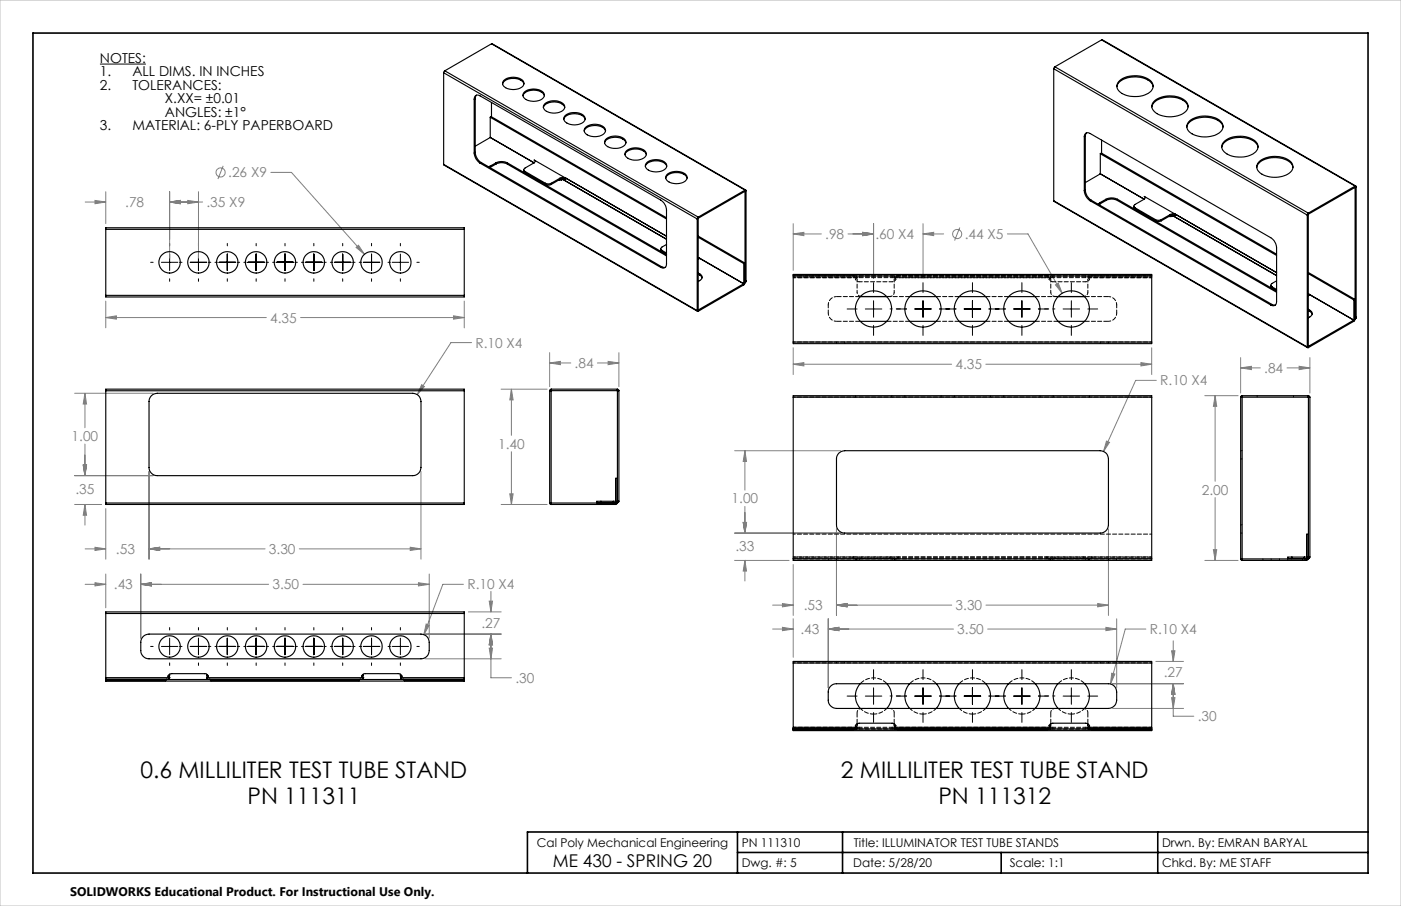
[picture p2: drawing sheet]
<svg xmlns="http://www.w3.org/2000/svg" width="432mm" height="279mm" viewBox="0 0 432 279" stroke-linecap="round" stroke-linejoin="round" font-family="sans-serif">
<g fill="none" stroke="#808080" stroke-width=".31">
<path d="M32.6 59.1v9.9M52.3 59.1v20.5M61.2 59.1v20.5M68.8 51.2l-1.6 4M83.5 53.2h6.3l22.5 25.2M26.2 62.3h6.4M29.3 61.8l3.3 .5-3.3 .5zM52.3 62.3l3.3-.5v1zM52.3 62.3h10.1M57.9 61.8l3.3 .5-3.3 .5zM109.7 76.3l.8-.7 1.8 2.8zM244.5 72.1l3.3-.5v1.1z"/>
<path d="M244.5 69v14.4M244.5 72.1h8.7M261.4 72.1h7.8M265.9 71.6l3.3 .5-3.3 .6zM269.2 69v16.9M284.5 72.1l3.3-.5v1.1zM284.5 72.1h6.3M284.5 69v16.9M295.8 70.2l-1.6 4M310.5 72.1h6.3l10.6 18.4M32.6 97.9l3.3-.5v1zM32.6 92.9v8.2"/>
<path d="M32.6 97.9h49.5M92.6 97.9h50.5M139.8 97.4l3.3 .5-3.3 .5zM143.1 92.9v8.2M325.3 87.8l.9-.5 1.2 3.2zM130 118.6l.8 .6-2.2 2.5zM145.3 105.7h-6.3l-10.4 16M169.4 111.9l3.3-.5v1.1zM169.4 108.8v10.4M169.4 111.9h6.5M184.1 111.9h6.6M187.4 111.4l3.3 .5-3.3 .6z"/>
<path d="M190.7 108.8v10.4M244.5 112.3l3.3-.5v1.1zM244.5 107.2v8.3M244.5 112.3h48.8M303.8 112.3h51.2M351.6 111.8l3.4 .5-3.4 .6zM355 107.2v8.3M356.4 117.3h-6.4l-9.9 21.9M382.4 113.5l3.3-.5v1zM382.4 110.3v10.9M382.4 113.5h6M396.7 113.5h7"/>
<path d="M400.4 113l3.3 .5-3.3 .5zM403.7 110.3v10.9M23 121.3h24.2M26.2 121.3l.5 3.3h-1.1zM26.2 121.3v10.6M26.2 136.9v9.8M154.4 120h14.2M157.6 120l.6 3.3h-1.1zM157.6 120v14.3M157.6 139.3v16.3M226.4 139h32.7M229.6 139l.5 3.3h-1z"/>
<path d="M229.6 139v12.1M341 136l.9 .4-1.8 2.8zM371.3 122h10.3M374.5 122l.5 3.3h-1zM374.5 122v26.4M23 146.7h24.2M23 155.6h8.3M25.6 143.4h1.1l-.5 3.3zM26.2 155.6l.5 3.3h-1.1zM26.2 155.6v6.3M32.6 156.8v15.6M45.9 145.4v27"/>
<path d="M129.8 145.4v27M154.4 155.6h14.2M157.1 152.3h1.1l-.6 3.3zM229.6 156.2v8.2M374.5 153.5v19.3M26.2 169.3h6.4M29.3 168.8l3.3 .5-3.3 .5zM29.3 179.7l3.3 .5-3.3 .5zM32.6 177v10.4M43.4 177v19.8M45.9 169.3l3.3-.5v1zM45.9 169.3h35.8"/>
<path d="M92.3 169.3h37.5M126.4 168.8l3.4 .5-3.4 .5zM129 179.7l3.3 .5-3.3 .5zM132.3 177v19.8M226.4 164.4h32.7M226.4 172.8h16.8M229.1 161.1h1l-.5 3.3zM229.6 172.8l.5 3.3h-1zM229.6 172.8v6.4M244.5 174.1v15.7M257.8 163.1v26.7M341.6 163.1v26.7"/>
<path d="M371.3 172.8h10.3M374 169.5h1l-.5 3.3zM26.2 180.2h6.4M43.4 180.2l3.3-.5v1zM43.4 180.2h39.4M93.4 180.2h38.9M131 195.5h23.5M131.3 192.4l1 .4-1.7 2.9zM142.8 180.2h-6.3l-5.9 15.5M144.4 188.7h10.1M150.8 199.9h1l-.5 3.3zM150.8 185.4h1l-.5 3.3z"/>
<path d="M151.3 195.5l.5 3.4h-1zM151.3 195.5v13.5h6.4M151.3 182.4v6.3M238.1 186.6h6.4M238.1 194h6.4M241.2 186.1l3.3 .5-3.3 .5zM241.2 193.5l3.3 .5-3.3 .5zM244.5 190.8v11.9M255.3 194l3.3-.5v1zM255.3 190.8v21.3M255.3 194h38.6M257.8 186.6l3.3-.5v1z"/>
<path d="M257.8 186.6h35.5M303.9 186.6h37.7M304.4 194h39.8M338.3 186.1l3.3 .5-3.3 .5zM340.9 193.5l3.3 .5-3.3 .5zM344.2 190.8v21.3M353.2 194h-6.4l-4.5 16.9M361.6 197.6v6.4M131 203.2h23.5M342.7 207.6l.9 .3-1.3 3zM342.9 210.9h21.9M342.9 218.5h21.9"/>
<path d="M356.2 204h8.6M361.1 200.7h1l-.5 3.3zM361.1 215.2h1l-.5 3.3zM361.6 210.9l.5 3.2h-1zM361.6 210.9v10h6.3"/>
<circle cx="68" cy="53.2" r="1.4"/>
<circle cx="295" cy="72.2" r="1.42"/>
</g>
<g fill="none" stroke="#000" stroke-width=".31">
<path d="M30.8 19.8h14.2M52.3 75.1v.7M52.3 78.4v5M61.2 75.1v.7M61.2 78.4v5M70.1 75.1v.7M70.1 78.4v5M79 75.1v.7M79 78.4v5M87.8 75.1v.7M87.8 78.4v5M96.7 75.1v.7"/>
<path d="M96.7 78.4v5M105.6 75.1v.7M105.6 78.4v5M114.5 75.1v.7M114.5 78.4v5M123.4 75.1v.7M123.4 78.4v5M46.4 80.9h.8M49.7 80.9h5.1M52.3 86v.7M55.3 80.9h.8M58.6 80.9h5.1"/>
<path d="M61.2 86v.7M64.2 80.9h.8M66.3 80.9h.7M67.5 80.9h5.1M70.1 86v.7M73.1 80.9h.8M75.1 80.9h.8M76.4 80.9h5.1M79 86v.7M82 80.9h.8M84 80.9h.8M85.3 80.9h5.1"/>
<path d="M87.8 86v.7M90.9 80.9h.8M92.9 80.9h.8M94.2 80.9h5.1M96.7 86v.7M99.8 80.9h.7M101.8 80.9h.8M103.1 80.9h5.1M105.6 86v.7M108.7 80.9h.7M110.7 80.9h.7M112 80.9h5.1"/>
<path d="M114.5 86v.7M119.6 80.9h.7M120.9 80.9h5M123.4 86v.7M128.5 80.9h.7M261.1 95.3h3.1M266.7 95.3h5.1M269.2 87.2v3M269.2 92.7v5.1M276.3 95.3h3.1M281.9 95.3h5.1M284.5 87.2v3"/>
<path d="M284.5 92.7v5.1M289.6 95.3h5M297.2 95.3h5.1M299.7 87.2v3M299.7 92.7v5.1M304.8 95.3h5.1M312.4 95.3h5.1M315 87.2v3M315 92.7v5.1M320 95.3h3.1M327.7 95.3h5M330.2 87.2v3"/>
<path d="M330.2 92.7v5.1M335.3 95.3h3M269.2 100.4v3M284.5 100.4v3M299.7 100.4v3M315 100.4v3M330.2 100.4v3M46.4 199.4h.8M49.7 199.4h5.1M52.3 193.5v.8M52.3 196.8v5.1M55.3 199.4h.8"/>
<path d="M58.6 199.4h5.1M61.2 193.5v.8M61.2 196.8v5.1M64.2 199.4h.8M66.3 199.4h.7M67.5 199.4h5.1M70.1 193.5v.8M70.1 196.8v5.1M73.1 199.4h.8M75.1 199.4h.8M76.4 199.4h5.1M79 193.5v.8"/>
<path d="M79 196.8v5.1M82 199.4h.8M84 199.4h.8M85.3 199.4h5.1M87.8 193.5v.8M87.8 196.8v5.1M90.9 199.4h.8M92.9 199.4h.8M94.2 199.4h5.1M96.7 193.5v.8M96.7 196.8v5.1M99.8 199.4h.7"/>
<path d="M101.8 199.4h.8M103.1 199.4h5.1M105.6 193.5v.8M105.6 196.8v5.1M108.7 199.4h.7M110.7 199.4h.7M112 199.4h5.1M114.5 193.5v.8M114.5 196.8v5.1M119.6 199.4h.7M120.9 199.4h5M123.4 193.5v.8"/>
<path d="M123.4 196.8v5.1M128.5 199.4h.7M52.3 204.4v.8M61.2 204.4v.8M70.1 204.4v.8M79 204.4v.8M87.8 204.4v.8M96.7 204.4v.8M105.6 204.4v.8M114.5 204.4v.8M123.4 204.4v.8M261.1 214.7h3.1"/>
<path d="M266.7 214.7h5.1M269.2 206.5v3.1M269.2 212.1v5.1M269.2 219.7v3.1M276.3 214.7h3.1M281.9 214.7h5.1M284.5 206.5v3.1M284.5 212.1v5.1M284.5 219.7v3.1M289.6 214.7h5M297.2 214.7h5.1M299.7 206.5v3.1"/>
<path d="M299.7 212.1v5.1M299.7 219.7v3.1M304.8 214.7h5.1M312.4 214.7h5.1M315 206.5v3.1M315 212.1v5.1M315 219.7v3.1M320 214.7h3.1M327.7 214.7h5M330.2 206.5v3.1M330.2 212.1v5.1M330.2 219.7v3.1"/>
<path d="M335.3 214.7h3"/>
</g>
<path d="M274.3 95.3h5.1M289.6 95.3h5M304.8 95.3h5.1M320 95.3h5.1M274.3 214.6h5.1M289.6 214.6h5M304.8 214.6h5.1M320 214.6h5.1" fill="none" stroke="#000" stroke-width=".31" stroke-dasharray="15.2 1.3 1.3 1.3" stroke-dashoffset="14.6"/>
<path d="M10.2 10.2h411.4v259h-411.4zM227.3 256.6v12.6M259.7 256.6v12.6M356.8 256.6v12.6M421.6 256.6h-259v12.6M227.3 262.9h194.3M308.6 262.9v6.3" fill="none" stroke="#000" stroke-width=".5"/>
<path d="M0 0h431.8v279.4h-431.8z" fill="none" stroke="#c0c0c0" stroke-width=".31"/>
<path d="M257.8 186.6l3.3-.5v1zM338.3 186.1l3.3 .5-3.3 .5zM257.8 186.6l3.3-.5v1zM241.2 186.1l3.3 .5-3.3 .5zM229.6 139l.5 3.3h-1zM229.1 161.1h1l-.5 3.3zM229.1 161.1h1l-.5 3.3zM229.6 172.8l.5 3.3h-1zM341 136l-.9 3.2 1.8-2.8zM382.4 113.5l3.3-.5v1zM400.4 113l3.3 .5-3.3 .5zM374.5 122l.5 3.3h-1zM374 169.5h1l-.5 3.3zM244.5 112.3l3.3-.5v1.1zM351.6 111.8l3.4 .5-3.4 .6zM244.5 72.1l3.3-.5v1.1zM265.9 71.6l3.3 .5-3.3 .6zM265.9 71.6l3.3 .5-3.3 .6zM284.5 72.1l3.3-.5v1.1zM325.3 87.8l2.1 2.7-1.2-3.2zM241.2 193.5l3.3 .5-3.3 .5zM255.3 194l3.3-.5v1zM255.3 194l3.3-.5v1zM340.9 193.5l3.3 .5-3.3 .5zM342.7 207.6l-.4 3.3 1.3-3zM361.6 210.9l.5 3.2h-1zM361.1 200.7h1l-.5 3.3zM361.6 210.9l.5 3.2h-1zM361.1 215.2h1l-.5 3.3zM45.9 169.3l3.3-.5v1zM126.4 168.8l3.4 .5-3.4 .5zM45.9 169.3l3.3-.5v1zM29.3 168.8l3.3 .5-3.3 .5zM25.6 143.4h1.1l-.5 3.3zM26.2 155.6l.5 3.3h-1.1zM26.2 121.3l.5 3.3h-1.1zM25.6 143.4h1.1l-.5 3.3zM130 118.6l-1.4 3.1 2.2-2.5zM157.6 120l.6 3.3h-1.1zM157.1 152.3h1.1l-.6 3.3zM169.4 111.9l3.3-.5v1.1zM187.4 111.4l3.3 .5-3.3 .6zM32.6 97.9l3.3-.5v1zM139.8 97.4l3.3 .5-3.3 .5zM29.3 61.8l3.3 .5-3.3 .5zM52.3 62.3l3.3-.5v1zM52.3 62.3l3.3-.5v1zM57.9 61.8l3.3 .5-3.3 .5zM109.7 76.3l2.6 2.1-1.8-2.8zM151.3 195.5l.5 3.4h-1zM150.8 199.9h1l-.5 3.3zM151.3 195.5l.5 3.4h-1zM150.8 185.4h1l-.5 3.3zM43.4 180.2l3.3-.5v1zM129 179.7l3.3 .5-3.3 .5zM43.4 180.2l3.3-.5v1zM29.3 179.7l3.3 .5-3.3 .5zM131.3 192.4l-.7 3.3 1.7-2.9z" fill="#808080"/>
<g fill="none" stroke="#000" stroke-width=".35">
<path d="M151.5 13.5l78.3 45.1M151.5 13.5l-14.4 8.3M151.5 13.5l78.1 45.1M339.5 12.3l78.4 45.1M339.5 12.3l-14.4 8.3M339.5 12.3l78.2 45.1M136.7 22.4l78.2 45.1M136.7 22.4v28.3M137.1 21.8l-.4 .6M137.1 21.8l78.1 45.2M146.2 30.6a1.09 1.09 0 0 1 .5-1.2 1.09 1.09 0 0 1 1.3 .2l55.6 32.1a4 4 0 0 1 1.8 3.1v16.6a1.11 1.11 0 0 1-.5 1.1 1.11 1.11 0 0 1-1.3-.1M146.2 30.6v16.6"/>
<path d="M146.5 30.4l-.3 .2M146.5 30.4v16.6M146.9 29.4l-.4 1M151.1 36.2l54.3 31.3M151.1 36.2v6.2M151.1 36.2l.3-.2 54 31.2M151.5 31.6v4.4M154.9 25.9a4 4 0 0 1 5.6-1.2l.6 .5 .4 .7M155.3 24.8a4.6 4.6 0 0 1 6 .3 1.69 1.69 0 0 1-1.6 2.3 4 4 0 0 1-4.8-1.4zM161.2 29.5a4 4 0 0 1 5.6-1.1l1 1.1M161.5 28.5a4.6 4.6 0 0 1 6.1 .3 1.91 1.91 0 0 1-2.1 2.4 3.8 3.8 0 0 1-4.3-1.6v-.6zM167.5 33.2a4 4 0 0 1 5.6-1.2l1 1.2"/>
<path d="M167.8 32.1a4.3 4.3 0 0 1 6.2 .6 2.35 2.35 0 0 1-2.7 2.2 3.3 3.3 0 0 1-3.8-1.9zM173.8 36.8a3.5 3.5 0 0 1 4.3-1.6 2.38 2.38 0 0 1 2.2 1.6M174.1 35.7a4.6 4.6 0 0 1 6.1 .3 1.71 1.71 0 0 1-1.7 2.3 4 4 0 0 1-4.7-1.4v-.6zM180.4 39.4a4.5 4.5 0 0 1 6.1 .3 1.71 1.71 0 0 1-1.6 2.2 4 4 0 0 1-4.8-1.4v-.6zM324.8 21.2l78.1 45.1M324.8 21.2v40.7M325.1 20.6l-.3 .6M325.1 20.6l78.1 45.1M344.2 26.7a4.9 4.9 0 0 1 5.2-3 5.8 5.8 0 0 1 5.9 2.7l.1 .3M344.8 25.2a7.8 7.8 0 0 1 10.3 .2 2.5 2.5 0 0 1-1.7 3.6 8 8 0 0 1-8.7-1.1l-.4-.8-.1-.8zM355 33a4.2 4.2 0 0 1 3.8-2.9 7 7 0 0 1 7.1 2.1l.3 .8M355.9 31a8.1 8.1 0 0 1 9.6 .3 2.31 2.31 0 0 1-.8 3.7 7.9 7.9 0 0 1-9.2-.9 2.12 2.12 0 0 1 .4-3.1z"/>
<path d="M365.8 39.2a4.9 4.9 0 0 1 5.1-3 5.8 5.8 0 0 1 6 2.6v.4M366.7 37.3a8 8 0 0 1 9.6 .2 2.27 2.27 0 0 1-.9 3.7 8 8 0 0 1-9.1-.9 2.13 2.13 0 0 1 .4-3zM136.7 50.7l78.2 45.3M136.7 50.7l78.2 45.1M146.2 47.2a4 4 0 0 0 1.8 3.1M146.5 47a4 4 0 0 0 1.8 3.1M146.5 47l-.3 .2M148 50.3l55.6 32.1M148.3 50.1l-.3 .2M148.3 50.1l55.6 32.2M151 51.3l-.3 .2M151 51.3v.3"/>
<path d="M151 51.6v.1M151.1 42.4l13.5 7.8M151.1 42.4l-4.6 2.7M152.8 50.2a4 4 0 0 1 3.6 0M152.8 50.6a3.7 3.7 0 0 1 3.6 0M152.8 50.2l-1.8 1.1M152.8 50.2v.4M152.8 50.6l-1.8 1M156.4 50.2l49 28.3M156.4 50.2v.4M156.4 50.6l49 28.3M161.4 52.4l.1 .5 .3 .3"/>
<path d="M161.8 52.9a.55 .55 0 0 1-.4-.5 .55 .55 0 0 1 .4-.6l2.7-1.5a.5 .5 0 0 0 .4-.4 .5 .5 0 0 0-.3-.5l9.6 5.5M161.8 52.9l6.3 3.6M161.8 52.9v.3M161.8 53.2l6.3 3.7M168.1 56.5l.9 .2 .9-.2M168.1 56.9l.7 .2 1.1-.2M168.1 56.5v.4M169.9 56.5v.4M172.6 55l-2.7 1.5M172.6 55v.3M172.6 55.3l-2.7 1.6M173.2 55.2l-.1 .3h-.9"/>
<path d="M173.2 55.1l32.2 18.7M173.2 55.2v.2M174.2 54.9l-1-.1-.6 .2M174.2 55.2l-.8-.1-.8 .2M174.2 54.9h.2M174.2 54.9v.3M174.4 54.9l.2 .2-.4 .1M174.4 54.9l31 17.9M180.1 40.4a3.5 3.5 0 0 1 4.3-1.6 2.38 2.38 0 0 1 2.2 1.6M186.3 44.1a3.5 3.5 0 0 1 4.3-1.7 2.38 2.38 0 0 1 2.3 1.7M186.7 43a4.3 4.3 0 0 1 6.2 .6 2.4 2.4 0 0 1-2.8 2.2 3.2 3.2 0 0 1-3.8-1.9zM192.6 47.7a3.7 3.7 0 0 1 4.8-1.5l1.2 .5 .6 1"/>
<path d="M193 46.6a4.5 4.5 0 0 1 6 .3 1.68 1.68 0 0 1-1.6 2.3 4 4 0 0 1-4.7-1.4v-.6zM198.9 51.3a4.1 4.1 0 0 1 5.6-1.2l1 1.2M199.5 50a4.7 4.7 0 0 1 5.9 .5 1.93 1.93 0 0 1-2.2 2.4 3.9 3.9 0 0 1-4.3-1.5v-.6zM205.2 54.9a3.6 3.6 0 0 1 4.3-1.6 2.5 2.5 0 0 1 2.3 1.6M205.5 53.9a4.6 4.6 0 0 1 6.1 .3 1.95 1.95 0 0 1-2.1 2.4 3.4 3.4 0 0 1-4.3-1.8zM229.6 58.6l.3 .2M229.6 59h.1M229.6 58.6l-14.4 8.4M229.6 58.6v28.2M229.6 59l-14.4 8.3M229.9 58.8l-.3 .2M229.9 58.8v27.8"/>
<path d="M334.2 42.2a1.09 1.09 0 0 1 .5-1.2 1.09 1.09 0 0 1 1.3 .2l55.7 32.1a4 4 0 0 1 1.8 3.1v16.6a1.09 1.09 0 0 1-.6 1.2 1.09 1.09 0 0 1-1.2-.1M334.2 58.8a4 4 0 0 0 1.8 3.1M334.2 42.2v16.6M334.5 58.6a4 4 0 0 0 1.8 3.1M334.5 42l-.3 .2M334.5 58.6l-.3 .2M334.5 42v16.6M334.9 41l-.4 1M339.1 53.6l13.6 7.8M339.1 53.6l-4.6 2.7M339.1 53.6l13.5 7.9M339.1 47.4l54.4 31.4"/>
<path d="M339.1 47.4v6.2M339.1 47.4l.3-.2 54.1 31.2M339.5 43.2v4M376.6 45.4a4.9 4.9 0 0 1 5.1-3 5.9 5.9 0 0 1 6 2.6v.4M377.4 43.5a7.8 7.8 0 0 1 10 .6 2.46 2.46 0 0 1-1.7 3.6 7.5 7.5 0 0 1-8.9-1.5l-.2-.8 .1-.8zM387.3 51.6a4.1 4.1 0 0 1 3.9-2.8 7 7 0 0 1 7.1 2.1l.2 .7M387.9 50.1a7.7 7.7 0 0 1 10.3 .2 2.52 2.52 0 0 1-1.7 3.6 7.9 7.9 0 0 1-8.7-1.2l-.4-.7-.1-.8zM417.7 57.4h.2l.1 .2M417.7 57.8h.1M417.7 57.8l-14.8 8.5M417.7 57.4l-14.5 8.3M417.7 57.4v40.6"/>
<path d="M418 57.6l-.3 .2M418 57.6v40.2M32.6 70.7v-.5h110.5v.5M32.6 70.7v20.4M32.6 70.7h110.5M143.1 70.7v20.4M203.7 76.7l.3 .9M204 77.2l1.4 .8M204 77.2v.4M204 77.6l1.4 .8M205.4 75.4l-1.4 .8a.55 .55 0 0 0-.3 .5 .55 .55 0 0 0 .3 .5M214.9 67.5v28.3"/>
<path d="M215.2 67l-.3 .5M215.2 67.3h.1M215.2 67v29M215.2 67.3l-.3 .2M215.2 73.2l14 8.1M215.2 72.8l14.4 8.3M215.4 79.6l-.2 .3M215.4 79.6l13.8 7.9M215.4 79.5l13.8 8M215.4 79.6v.1M324.8 61.9l78.2 45.3M324.8 61.9l78.1 45.1"/>
<path d="M336 61.9l55.7 32.2M336.3 61.7l-.3 .2M336.3 61.7l55.7 32.2M339.1 62.5l-.6 .5M339.1 62.9l-.4 .2M339.1 62.5v.4M340.9 61.5a4 4 0 0 1 3.5 0M340.9 61.8a3.7 3.7 0 0 1 3.5 0M340.9 61.5l-1.8 1M340.9 61.5v.3M340.9 61.8l-1.8 1.1M344.4 61.5l49.1 28.2"/>
<path d="M344.4 61.5v.3M344.4 61.8l49.1 28.3M349.5 63.6v.5l.3 .4M349.8 64.1a.55 .55 0 0 1-.3-.5 .55 .55 0 0 1 .3-.6l2.7-1.5a.5 .5 0 0 0 .4-.4 .5 .5 0 0 0-.2-.5l9.6 5.5M349.8 64.1l6.3 3.6M349.8 64.1v.4M349.8 64.5l6.3 3.6M356.1 67.7l.9 .2 .9-.2M356.1 68.1l.7 .2 1.1-.2M356.1 67.7v.4M357.9 67.7v.4M360.6 66.2l-2.7 1.5"/>
<path d="M360.6 66.2v.3M360.6 66.5l-2.7 1.6M361.2 66.4l32.3 18.6M361.2 66.6v-.2l-.1 .3h-.8M362.3 66.1l-1.1-.1-.6 .2M362.3 66.5l-.9-.2-.8 .2M362.3 66.1h.1M362.3 66.1v.4M362.4 66.1l.3 .2-.4 .2M362.4 66.1l31.1 18M402.9 66.3v40.7M403.2 65.7l-.3 .6"/>
<path d="M403.2 65.7v41.5M32.6 91.1v.5h110.5v-.5M32.6 91.1h110.5M203.9 82.3l1.2 .1M203.9 82.3l-.3 .1M214.9 95.8l.3 .2M215.2 95.6h.1M215.2 95.6l-.3 .2M215.2 84.2l.5 .3M215.2 84.5l.5 .3M215.7 84.5a1.09 1.09 0 0 1 .7 1 1.09 1.09 0 0 1-.7 1l-.5 .3M215.7 84.8l.7 .9"/>
<path d="M215.7 84.5v.3M229.2 87.5l-14 8.1M229.2 87.9l-14 8.1M229.2 87.5h.1M229.2 81.3v6.6M229.6 87.3l-.4 .6M229.6 81.1l-.4 .2M229.6 81.1v6.2M229.6 87.3l-.4 .2M229.6 86.8h.1M229.6 86.8l.2 .2M229.9 86.6l-.1 .4"/>
<path d="M229.9 86.6l-.3 .2M244.5 85.1v-.5h110.5v.5M244.5 85.1v20.4M244.5 85.1h110.5M265.1 91.5h8.2M265.1 99.1h8.2M265.2 91.4h.2M280.4 91.5h8.2M280.4 99.1h8.2M295.6 91.5h8.2M295.6 99.1h8.2M310.9 91.5h8.2"/>
<path d="M310.9 99.1h8.2M326.1 91.5h8.2M326.1 99.1h8.2M334.2 91.4h-.2M355 85.1v20.4M391.7 87.9l.3 .9M392 93.9l1.1 .2M392 93.9l-.3 .2M392 88.5l1.5 .8M392 88.5v.3M392 88.8l1.5 .8M393.5 86.6l-1.5 .8a.57 .57 0 0 0-.3 .5 .57 .57 0 0 0 .3 .6"/>
<path d="M403.2 95.4l.5 .3M403.2 84.4l14.1 8.1M403.2 84l14.4 8.3M403.2 95.8l.5 .2M403.4 90.9v-.1l-.2 .4M403.4 90.7l13.9 8M403.7 95.7a1.09 1.09 0 0 1 .8 1 1.09 1.09 0 0 1-.8 1.1l-.5 .2M403.7 96l.7 .9M403.7 95.7v.3M417.2 99.1l-14 8.1M417.3 98.7l-14.1 8.1M417.3 92.5l-.1 6.6"/>
<path d="M417.6 98.5l-.4 .6M417.6 92.3l-.3 .2M417.6 92.3v6.2M417.6 98.5l-.3 .2M417.7 98h.1M417.7 98l.2 .2M418 97.8l-.1 .4M418 97.8l-.3 .2M244.5 105.5v.5h110.5v-.5M244.5 105.5h110.5M402.9 107l.3 .2M403.2 106.8h.1"/>
<path d="M403.2 106.8l-.3 .2M32.6 120.5v-.5h110.5v.5M32.6 120.5v34.6M32.6 120.5h110.5M46.7 122l.8-.5 1-.2h78.7a2.53 2.53 0 0 1 2.6 2.5v20.3a2.53 2.53 0 0 1-2.6 2.6h-78.7a2.53 2.53 0 0 1-2.6-2.6v-20.3l.2-.9zM143.1 120.5v34.6M169.4 120.5h21.3M169.4 120.5v34.6M169.9 120.5h.1M169.9 120l-.5 .5M169.9 120h20.4M169.9 120v35.6"/>
<path d="M190.3 120v34.6M190.3 120l.4 .5M190.7 120.5v34.1M244.5 122.5v-.5h110.5v.5M244.5 122.5v49.8M244.5 122.5h110.5M258.6 139.7l.8-.5 .9-.2h78.8a2.53 2.53 0 0 1 2.5 2.5v20.4a2.53 2.53 0 0 1-2.5 2.5h-78.8a2.53 2.53 0 0 1-2.5-2.5v-20.4l.2-.9zM355 122.5v49.8M382.4 122.5h21.3M382.4 122.5v49.8M382.9 122l-.5 .5M382.9 122h20.3"/>
<path d="M382.9 122v50.8M403.2 122l.1 49.8M403.2 122l.5 .5M403.7 122.5v49.3M32.6 155.1v.5h110.5v-.5M32.6 155.1h110.5M169.4 155.1l.5 .5M169.4 155.1h20.8M169.9 155.1h.1M169.9 155.6h19.8M185.2 154.6h-1.3v.4h1.3M185.2 154.6h3.8"/>
<path d="M185.2 154.6v.4M185.2 155h3.8M189 154.6h.7M189 155h.7M189 154.6v.4M189.7 155.1h.1M190.2 155.1l-.5 .5M190.2 154.6l.1 .4M190.2 155h.1M190.2 155.1v-7.6h-.5v8.1M190.3 154.6h.1M190.3 154.6h.4"/>
<path d="M190.3 154.6l.3 .3M190.6 154.9l-.3 .1M190.7 154.6l-.1 .3M244.5 172.3v.5h110.5v-.5M244.5 172.3h110.5M382.4 172.3l.5 .5M382.4 172.3h20.8M382.8 172.3h.1M382.9 172.8h19.8M398.2 171.8h-1.3v.5h1.3M398.2 172.3h3.8M398.2 171.8v.5"/>
<path d="M398.2 171.8h3.8M402 171.8h.7M402 172.3h.7M402 171.8v.5M402.7 172.4h.1M403.2 172.3l-.5 .5M403.2 171.8v.5M403.2 172.3v-7.6h-.5v8.1M403.2 172.3h.1M403.3 171.8l.3 .3M403.3 171.8h.4M403.6 172.1l-.4 .2"/>
<path d="M403.7 171.8l-.1 .3M32.6 189.2v-.5h110.5v.5M32.6 189.2v19.8M32.6 189.2h110.5M44.1 196.3l.8-.5 1-.3h83.9a2.53 2.53 0 0 1 2.5 2.6v2.5a2.53 2.53 0 0 1-2.5 2.6h-83.9a2.53 2.53 0 0 1-2.5-2.6v-3zM143.1 189.2v19.8M32.6 209v.5M32.6 209.9h110.5M32.6 209.5v.1M32.6 209.5v.4M32.6 209.5h19.6M32.6 209h19.5"/>
<path d="M32.6 209.9h18.4M51.2 209.5l-.2 .4M51.2 209.5l-.2 .1v.3M51.5 209.5h-.3M52.1 209l-.1-.2a.49 .49 0 0 1-.2-.5 .49 .49 0 0 1 .4-.3l.5-.2h10.6l.5 .2a.54 .54 0 0 1 .4 .4 .54 .54 0 0 1-.3 .6M52.1 209l.1 .5M52.2 209v.5M52.3 207.9l-.2 1.1M63.7 207.9l.2 1.1M63.8 209.5h48.1M63.8 209v.5M63.9 209l-.1 .5"/>
<path d="M63.9 209h47.9M64.5 209.5h.2M64.7 209.5l.3 .4M64.7 209.5l.3 .1v.3M65 209.9h45.7M110.9 209.5l-.2 .4M110.9 209.5l-.2 .1v.3M111.2 209.5h-.3M111.8 209l.1 .5M111.8 209l-.1-.2a.49 .49 0 0 1-.2-.5 .49 .49 0 0 1 .4-.3l.5-.2h10.5l.6 .2a.54 .54 0 0 1 .4 .4 .54 .54 0 0 1-.4 .6M111.9 209v.5M112 207.9l-.2 1.1"/>
<path d="M123.4 207.9l.2 1.1M123.5 209.5h19.6M123.5 209v.5M123.5 209h19.6M124.2 209.5h.2M124.4 209.5l.3 .4M124.4 209.5l.3 .1v.3M124.7 209.9h18.4M143.1 209v.5M143.1 209.5v.4M143.1 209.5l-110.5 .1M244.5 204.5v-.5h110.5v.5"/>
<path d="M244.5 204.5v19.8M244.5 204.5h110.5M256 211.6l.8-.6 1-.1h83.8a2.53 2.53 0 0 1 2.6 2.5v2.5a2.59 2.59 0 0 1-2.6 2.6h-83.8a2.59 2.59 0 0 1-2.5-2.6v-3zM265.1 210.9a5.5 5.5 0 0 0 0 7.6M273.3 210.9a5.6 5.6 0 0 1 0 7.6M280.4 210.9a5.5 5.5 0 0 0 0 7.6M288.6 210.9a5.6 5.6 0 0 1 0 7.6M295.6 210.9a5.5 5.5 0 0 0 0 7.6M303.8 210.9a5.6 5.6 0 0 1 0 7.6M310.9 210.9a5.5 5.5 0 0 0 0 7.6M319.1 210.9a5.6 5.6 0 0 1 0 7.6M326.1 210.9a5.5 5.5 0 0 0 0 7.6"/>
<path d="M334.3 210.9a5.6 5.6 0 0 1 0 7.6M355 204.5v19.8M244.5 224.3v.5M244.5 225.2h110.5M244.5 224.8v.1M244.5 224.8v.4M244.5 224.8h19.6M244.5 224.3h19.5M244.5 225.2h18.4M263.1 224.8l-.2 .4M263.1 224.8l-.2 .1v.3M263.3 224.8h-.2"/>
<path d="M264 224.3l.1 .5M264 224.3l-.2-.2a.67 .67 0 0 1 0-.8 .67 .67 0 0 1 .8-.2l10.4-.1 .6 .2a.56 .56 0 0 1 .5 .5 .56 .56 0 0 1-.4 .6M264.1 224.3v.5M264.2 223.2l-.3 1.1M275.6 223.2l.2 1.1M275.7 224.8h48M275.7 224.3v.5M275.7 224.3h48M276.4 224.8h.2M276.6 224.8l.3 .4M276.6 224.8l.3 .1v.3M276.9 225.2h45.7"/>
<path d="M322.8 224.8l-.2 .4M322.8 224.8l-.2 .1v.3M323 224.8h-.2M323.7 224.3v.5M323.7 224.3l-.2-.2a.67 .67 0 0 1 0-.8 .67 .67 0 0 1 .8-.2l10.3-.1 .7 .2a.56 .56 0 0 1 .5 .5 .56 .56 0 0 1-.4 .6M323.9 223.2l-.3 1.1M335.3 223.2l.2 1.1M335.4 224.8h19.6M335.4 224.3v.5M335.4 224.3h19.6M336.1 224.8h.2M336.3 224.8l.3 .4"/>
<path d="M336.3 224.8l.3 .1v.3M336.6 225.2h18.4M355 224.3v.5M355 224.8v.1M355 224.8v.4M355 224.8l-110.5 .1"/>
<circle cx="52.3" cy="80.9" r="3.3"/>
<circle cx="61.2" cy="80.9" r="3.3"/>
<circle cx="70" cy="80.9" r="3.3"/>
<circle cx="78.9" cy="80.9" r="3.3"/>
<circle cx="87.8" cy="80.9" r="3.3"/>
<circle cx="96.7" cy="80.9" r="3.3"/>
<circle cx="105.6" cy="80.9" r="3.3"/>
<circle cx="114.5" cy="80.9" r="3.3"/>
<circle cx="123.4" cy="80.9" r="3.3"/>
<circle cx="269.2" cy="95.3" r="5.6"/>
<circle cx="284.5" cy="95.3" r="5.6"/>
<circle cx="299.7" cy="95.3" r="5.6"/>
<circle cx="315" cy="95.3" r="5.6"/>
<circle cx="330.2" cy="95.3" r="5.6"/>
<circle cx="52.3" cy="199.4" r="3.3"/>
<circle cx="61.2" cy="199.4" r="3.3"/>
<circle cx="70.1" cy="199.4" r="3.3"/>
<circle cx="78.9" cy="199.4" r="3.3"/>
<circle cx="87.8" cy="199.4" r="3.3"/>
<circle cx="96.7" cy="199.4" r="3.3"/>
<circle cx="105.6" cy="199.4" r="3.3"/>
<circle cx="114.5" cy="199.4" r="3.3"/>
<circle cx="123.4" cy="199.4" r="3.3"/>
</g>
<g fill="none" stroke="#000" stroke-width=".31" stroke-dasharray="1.3 .6" stroke-dashoffset=".6">
<path d="M244.5 85.1h110.5M264.2 90.1v-3.8M274.3 91.4a1.27 1.27 0 0 0 1.3-1.3M275.6 86.3v3.8M276.9 84.7h45.7M276.9 85.1h45.7M323.9 90.1a1.27 1.27 0 0 0 1.2 1.3M323.9 86.3v3.8M335.3 90.1v-3.8M355 85.6h-110.5M355 85.2h-110.5M355 105.5h-110.5"/>
<path d="M244.5 122.5h110.5M244.5 171.8h110.5M264.2 171.8h1.2M265.4 172.2h-1.2M274.3 171.8h1.3M275.6 172.2h-1.3M276.9 171.8h45.7M276.9 172.1h45.7M323.9 171.8h1.2M325.1 172.2h-1.2M334 171.8h1.3M335.3 172.2h-1.3"/>
<path d="M355 172.3h-110.5M355 164.7h-110.5M244.5 204.4h110.5M265.4 218.5a1.27 1.27 0 0 0-1.2 1.3M275.6 219.8a1.27 1.27 0 0 0-1.3-1.3M325.1 218.5a1.27 1.27 0 0 0-1.2 1.3M335.3 219.8a1.27 1.27 0 0 0-1.3-1.3M244.5 224.8h110.5"/>
</g>
<g fill="none" stroke="#000" stroke-width=".31" stroke-dasharray="1.3 .6">
<path d="M244.5 84.7h18.4M244.5 85.1h18.4M262.9 84.7l.2 .4M262.9 84.7v.4M263.1 85.1h.1M263.6 86.1l.4-.5M264 85.6h.1M264 85.6l.1-.4M264.1 85.2v.4M264.8 85.6v-.4M273.3 91.5h7.1M275 85.2v.4"/>
<path d="M275.7 85.2v.4M275.7 85.6v-.4M275.7 85.6l.4 .5M275.7 85.6h.1M276.6 85.1l.3-.4M276.6 85.1h.1M276.9 84.7v.4M280.4 99.1h-7.1M288.6 91.5h7M295.6 99.1h-7M303.8 91.5h7.1M310.9 99.1h-7.1"/>
<path d="M319.1 91.5h7M322.6 84.7l.2 .4M322.6 84.7v.4M322.8 85.1h.1M323.3 86.1l.4-.5M323.7 85.6h.1M323.7 85.6l.1-.4M323.8 85.2v.4M324.5 85.6v-.4M326.1 99.1h-7M334.7 85.2v.4M335.4 85.6v-.4"/>
<path d="M335.4 85.2v.4M335.4 85.6l.4 .5M335.4 85.6h.1M336.3 85.1l.3-.4M336.3 85.1h.1M336.6 84.7h18.4M336.6 85.1h18.4M336.6 84.7v.4M257.8 105.5v.4M260.4 105.9v-.4M339.1 105.5v.4M341.6 105.9v-.4"/>
<path d="M263.7 122v.5M274.8 122.5v-.5M278.9 122v.5M290.1 122.5v-.5M294.1 122v.5M305.3 122.5v-.5M309.4 122v.5M320.6 122.5v-.5M324.6 122v.5M335.8 122.5v-.5M382.8 139h-.4M387.5 122v.5"/>
<path d="M398.6 122.5v-.5M382.4 141.5h.4M244.5 171.8h18.4M244.5 172.1h18.4M255.3 172.3v.5M257.8 172.8v-.5M262.9 171.8h.2M262.9 172.1l.2 .1M262.9 172.1v-.3M263.1 171.8v.4M263.6 172.3v.5M264 172.8v-.5"/>
<path d="M264 172.8l.1-.5M264.1 172.3h.1M264.2 172.2v-.4M264.8 172.8v-.5M265.4 171.8v.4M274.3 172.2v-.4M274.3 172.2h-8.9M274.3 171.8h-8.9M275 172.3v.5M275.6 171.8v.4M275.7 172.3v.5M275.7 172.3h.1"/>
<path d="M276.1 172.8v-.5M276.6 172.2v-.4M276.6 171.8h.3M276.6 172.2l.3-.1M276.9 172.1v-.3M322.6 171.8h.2M322.6 172.1l.2 .1M322.6 172.1v-.3M322.8 171.8v.4M323.3 172.3v.5M323.7 172.8v-.5M323.7 172.8l.1-.5"/>
<path d="M323.8 172.3h.1M323.9 172.2v-.4M324.5 172.8v-.5M325.1 171.8v.4M325.1 172.2h8.9M325.1 171.8h8.9M334 172.2v-.4M334.7 172.3v.5M335.3 171.8v.4M335.4 172.3v.5M335.4 172.3h.1M335.8 172.8v-.5"/>
<path d="M336.3 172.2v-.4M336.3 171.8h.3M336.3 172.2l.3-.1M336.6 171.8h18.4M336.6 172.1h18.4M336.6 172.1v-.3M341.6 172.3v.5M344.2 172.8v-.5M382.4 164.4h.4M382.8 161.9h-.4M389.2 172.3v.5M391.8 172.8v-.5"/>
<path d="M394.3 172.3v.5M396.9 172.8v-.5M401.4 172.3v.5M402.2 172.8v-.5M402.7 171.8h.5M403.2 172.2h-.5M403.2 172.1h-.5M257.8 204v.4M260.4 204.4v-.4M274.3 218.5h-8.9M325.1 218.5h8.9M339.1 204v.4"/>
<path d="M341.6 204.4v-.4M263.1 224.8h.1M264.8 224.3v.4M275 224.7v-.4M276.6 224.8h.1M322.8 224.8h.1M323.7 224.3h.1M324.5 224.3v.4M334.7 224.7v-.4M335.4 224.3h.1M336.3 224.8h.1"/>
</g>
<g fill="none" stroke="#000" stroke-width=".31" stroke-dasharray="1.3 .6" stroke-dashoffset=".5">
<path d="M255.3 94a2.54 2.54 0 0 1 2.5-2.5M257.8 99.1a2.54 2.54 0 0 1-2.5-2.6M274.3 91.4h-1M275.7 85.6h48M325.1 91.4h1.1M341.6 91.5a2.54 2.54 0 0 1 2.6 2.5M344.2 96.5a2.54 2.54 0 0 1-2.6 2.6M263.1 171.8h1.1M264.2 172.2h-1.1M275.6 171.8h1M276.6 172.2h-1M322.8 171.8h1.1"/>
<path d="M323.9 172.2h-1.1M335.3 171.8h1M336.3 172.2h-1"/>
</g>
<g fill="none" stroke="#000" stroke-width=".31" stroke-dasharray="1.3 .6" stroke-dashoffset=".4">
<path d="M244.5 85.6h19.5M335.4 85.6h19.6M264.1 172.3l.7-.2M275 172.1l.7 .2M323.8 172.3l.7-.2M334.7 172.1l.7 .2M244.5 224.3h19.6M264 224.2l-.6 .5M264.1 224.3h.7M264.8 224.7h-.7M275 224.3h.7M275.7 224.3h48.1"/>
<path d="M275.7 224.7h-.7M276.4 224.7l-.6-.5M323.7 224.2l-.6 .5M323.8 224.3h.7M324.5 224.7h-.7M334.7 224.3h.7M335.4 224.3h19.6M335.4 224.7h-.7M336.1 224.7l-.6-.5"/>
</g>
<path d="M255.3 96.5v-2.5M264.8 86.9h10.2M324.5 86.9h10.2M344.2 94v2.5M264.8 172.1h10.2M334.7 172.1h-10.2M264.8 224.7h10.2M264.8 224.3h10.2M334.7 224.7h-10.2M334.7 224.3h-10.2" fill="none" stroke="#000" stroke-width=".31" stroke-dasharray="1.3 .6" stroke-dashoffset=".3"/>
<path d="M263.1 85.1a1.27 1.27 0 0 1 1.1 1.2M264.2 90.1a1.27 1.27 0 0 0 1 1.3M275.6 86.3a1.27 1.27 0 0 1 1-1.2M322.8 85.1a1.27 1.27 0 0 1 1.1 1.2M334.2 91.4a1.27 1.27 0 0 0 1.1-1.3M335.3 86.3a1.27 1.27 0 0 1 1-1.2" fill="none" stroke="#000" stroke-width=".31" stroke-dasharray="1.3 .6" stroke-dashoffset=".9"/>
<path d="M264.8 86.9l-.7-.2-.5-.6M276.1 86.1l-.4 .6-.7 .2M324.5 86.9l-.7-.2-.5-.6M335.8 86.1l-.5 .6-.6 .2" fill="none" stroke="#000" stroke-width=".31" stroke-dasharray="1.3 .6" stroke-dashoffset=".7"/>
<path d="M257.8 91.5h7.4M265.2 99.1h-7.4M334.3 91.5h7.3M341.6 99.1h-7.3" fill="none" stroke="#000" stroke-width=".31" stroke-dasharray="1.3 .6" stroke-dashoffset="-.2"/>
<g fill="#000">
<path d="M63.7 209a.17 .17 0 0 1 .3 0 .17 .17 0 0 1-.3 0zM123.4 209a.17 .17 0 0 1 .3 0 .17 .17 0 0 1-.3 0zM111.7 209a.17 .17 0 0 1 .3 0 .17 .17 0 0 1-.3 0zM52 209a.17 .17 0 0 1 .3 0 .17 .17 0 0 1-.3 0z"/>
<path d="M263.8 224.3a.2 .2 0 0 1 .4 0 .2 .2 0 0 1-.4 0zM275.6 224.3a.17 .17 0 0 1 .3 0 .17 .17 0 0 1-.3 0z"/>
</g>
<path d="M264.2 219.8v3.4M265.2 210.8a5.6 5.6 0 0 1 8.1 0M280.4 210.8a5.6 5.6 0 0 1 8.2 0M295.6 210.8a5.6 5.6 0 0 1 8.2 0M310.9 210.8a5.6 5.6 0 0 1 8.2 0M326.1 210.8a5.6 5.6 0 0 1 8.2 0M335.3 219.8v3.4M275.6 223.2v-3.4M323.9 223.2v-3.4" fill="none" stroke="#000" stroke-width=".31" stroke-dasharray="1.3 .6" stroke-dashoffset="-.1"/>
<path d="M273.3 218.4l-2 1.4-2.1 .4M288.6 218.4l-2.1 1.4-2 .4M303.8 218.4l-2.1 1.4-2 .4M319.1 218.4l-2.1 1.4-2 .4M334.3 218.4l-2.1 1.4-2 .4M269.2 220.2l-2-.4-2-1.4M284.5 220.2l-2-.4-2.1-1.4M299.7 220.2l-2-.4-2.1-1.4M315 220.2l-2.1-.4-2-1.4M330.2 220.2l-2-.4-2.1-1.4" fill="none" stroke="#000" stroke-width=".31" stroke-dasharray="1.3 .6" stroke-dashoffset=".2"/>
<g font-size="7.1">
<text x="43.3" y="239.9">0.6 MILLILITER TEST TUBE STAND</text>
<text x="259.2" y="239.9">2 MILLILITER TEST TUBE STAND</text>
<text x="76.3" y="247.9">PN 111311</text>
<text x="289.2" y="247.9">PN 111312</text>
</g>
<text font-size="5.4" x="170.4" y="267.3">ME 430 - SPRING 20</text>
<g font-size="4.2">
<text x="30.8" y="19.3">NOTES:</text>
<text x="30.8" y="23.5">1.</text>
<text x="40.8" y="23.5">ALL DIMS. IN INCHES</text>
<text x="30.8" y="27.6">2.</text>
<text x="40.8" y="27.6">TOLERANCES:</text>
<text x="50.8" y="31.8">X.XX= ±0.01</text>
<text x="50.8" y="36">ANGLES: ±1°</text>
<text x="30.8" y="40.2">3.</text>
<text x="40.8" y="40.2">MATERIAL: 6-PLY PAPERBOARD</text>
</g>
<g font-size="4.2" fill="#808080">
<text x="70.3" y="54.7">.26 X9</text>
<text x="38.6" y="63.9">.78</text>
<text x="63.6" y="63.9">.35 X9</text>
<text x="254.3" y="73.7">.98</text>
<text x="269.8" y="73.7">.60 X4</text>
<text x="297.4" y="73.7">.44 X5</text>
<text x="83.3" y="99.5">4.35</text>
<text x="146.5" y="107.2">R.10 X4</text>
<text x="177.1" y="113.5">.84</text>
<text x="294.5" y="113.9">4.35</text>
<text x="357.6" y="118.9">R.10 X4</text>
<text x="389.6" y="115">.84</text>
<text x="22.1" y="136">1.00</text>
<text x="153.5" y="138.4">1.40</text>
<text x="23.2" y="152.5">.35</text>
<text x="225.5" y="155.2">1.00</text>
<text x="370.4" y="152.5">2.00</text>
<text x="35.7" y="170.8">.53</text>
<text x="82.9" y="170.8">3.30</text>
<text x="226.7" y="169.9">.33</text>
<text x="35.1" y="181.8">.43</text>
<text x="84" y="181.8">3.50</text>
<text x="144" y="181.8">R.10 X4</text>
<text x="247.7" y="188.2">.53</text>
<text x="294.5" y="188.2">3.30</text>
<text x="148.4" y="193.6">.27</text>
<text x="246.7" y="195.6">.43</text>
<text x="295" y="195.6">3.50</text>
<text x="354.4" y="195.6">R.10 X4</text>
<text x="358.7" y="208.8">.27</text>
<text x="158.8" y="210.6">.30</text>
<text x="369.1" y="222.5">.30</text>
</g>
<text font-size="3.8" x="21.6" y="276.3">SOLIDWORKS Educational Product. For Instructional Use Only.</text>
<g font-size="3.7">
<text x="165.5" y="261.1">Cal Poly Mechanical Engineering</text>
<text x="228.6" y="261.1">PN 111310</text>
<text x="263.2" y="261.1">Title: ILLUMINATOR TEST TUBE STANDS</text>
<text x="358.1" y="261.1">Drwn. By: EMRAN BARYAL</text>
<text x="228.6" y="267.5">Dwg. #: 5</text>
<text x="263" y="267.5">Date: 5/28/20</text>
<text x="311.2" y="267.5">Scale: 1:1</text>
<text x="358.1" y="267.5">Chkd. By: ME STAFF</text>
</g>
</svg>
